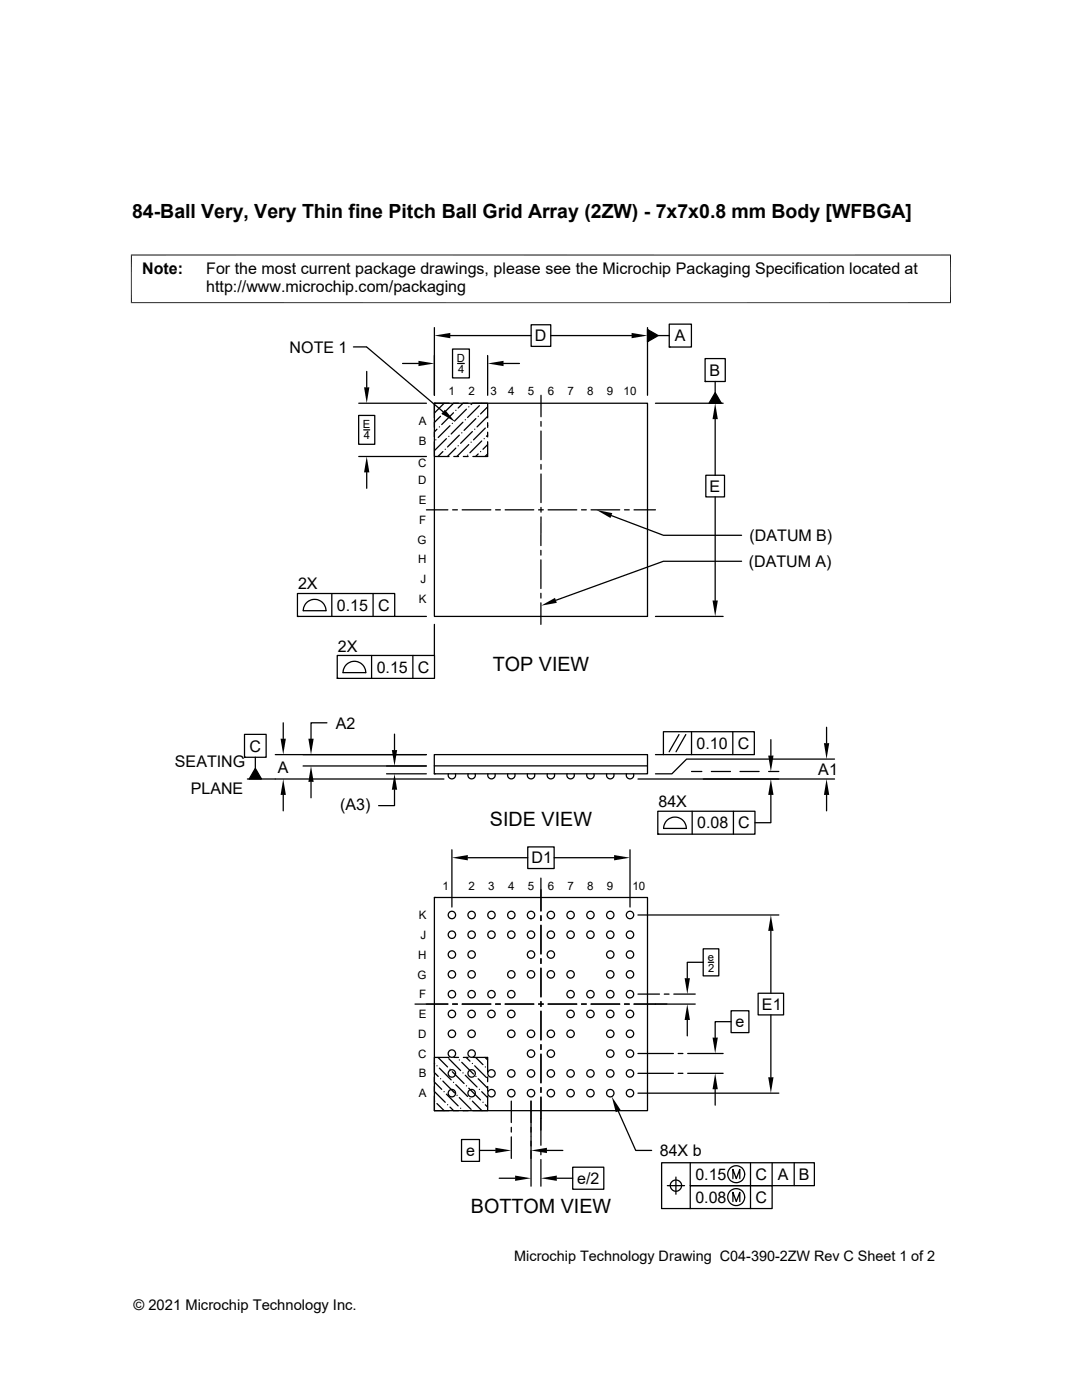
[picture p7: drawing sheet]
<svg xmlns="http://www.w3.org/2000/svg" width="216mm" height="279mm" viewBox="0 0 216 279" stroke-linecap="round" stroke-linejoin="round" font-family="sans-serif">
<g fill="none" stroke="#000" stroke-width=".25">
<path d="M70.5 69.2h2.6M73.2 69.3l15.2 12.9M73.2 74.1v3.2M80.3 72.5h3.2M86.7 65.4v13.5M89.9 67h16.1M90.3 69.7h3.4v5.7h-3.4zM91.3 72.5h1.3M97.3 71v7.9M100.5 72.5h3.2M106 64.8h3.9v4.3h-3.9zM107.9 78.9v4.3"/>
<path d="M109.9 67h16.1M129.2 65.8l2.1 1.2-2.1 1.2zM129.2 65.4v13.5M131.3 67h2.2M133.5 64.7h4.5v4.6h-4.5zM133.5 69.3h.1M140.7 71.6h4v4.5h-4zM140.7 76.1h.1M142.7 78.4l1.2 2.1h-2.4zM142.7 76.1v2.3M71.6 82.9h3.2v5.8h-3.2zM71.6 80.5h13.5"/>
<path d="M71.6 91.1h13.5M72.6 85.8h1.2M73.2 94.3v3.2M86.7 80.5h42.5v42.5h-42.5zM86.7 80.5h.1M86.7 88.2v2.9h2.9M86.7 84.3v1M86.7 86.3v.9M87 87.8h.1M87.2 85.7l-.5 .5M87.7 85.2h.1M87.9 83.1l-1.2 1.2"/>
<path d="M88.4 82.6h.1M88.4 90.1l-1 1M88.6 80.5l-1.9 1.9M88.8 89.7h.1M89.1 87.5l-2.4 2.4M89.6 87.1h.1M89.6 80.5h-2.9v2.9M89.8 85l-2.4 2.3M90.3 84.5h.1M90.5 82.4l-2.4 2.3M90.5 80.5l-1.7 1.6M90.6 80.5h.9"/>
<path d="M90.6 91.1h.9M91 81.9h.1M91 89.4l-1.7 1.7M91.4 89h.1M91.7 86.8l-2.4 2.4M92.1 86.4h.1M92.4 84.3l-2.4 2.3M92.4 80.5l-1 .9M92.5 80.5h.9M92.5 91.1h.9M92.8 83.8h.1M93.1 81.7l-2.4 2.3"/>
<path d="M93.3 90.8h.1M93.5 81.2h.1M93.5 88.7l-2.3 2.4M94 88.2h.1M94.3 86.1l-2.4 2.4M94.3 80.5l-.3 .2M94.4 80.5h2.9v2.9M94.7 85.7h.1M95 83.5l-2.4 2.4M95.4 83.1h.1M95.4 90.6l-.5 .5M95.7 81l-2.4 2.3"/>
<path d="M95.9 90.1h.1M96.1 80.5h.1M96.1 88l-2.3 2.4M96.6 87.5h.1M96.8 85.4l-2.3 2.4M97.3 81.2l-1.4 1.4M97.3 83.1l-2.1 2.1M97.3 85h.1M97.3 86.8l-.2 .3M97.3 88.7l-.9 1M97.3 90.6l-.5 .5M97.3 84.3v1"/>
<path d="M97.3 86.3v.9M97.3 88.2v2.9h-2.9M107.9 84.1v1M107.9 86v5.7M107.9 92.7v.9M107.9 94.6v5.7M130.8 80.5h13.5M140.8 94.8h3.8v4.4h-3.8zM142.7 83.7v11.1M142.7 99.2v20.6M59.4 118.4h19.4v4.6h-19.4zM66.2 118.4v4.6"/>
<path d="M74.4 118.4v4.6M85.1 101.7h4.3M90.3 101.7h1M92.2 101.7h5.7M98.9 101.7h.9M100.8 101.7h5.7M107.5 101.7h.9M107.9 109.8v1M107.9 111.7v5.8M107.9 118.4v1M107.9 101.3v.9M107.9 103.2v5.7"/>
<path d="M109.4 101.7h5.7M116 101.7h1M117.9 101.7h5.8M122 102.9l10.4 3.9h15.6M124.6 101.7h1M126.5 101.7h4.3M148 112h-15.6l-21.5 7.8M59.4 123h.1M61.3 120.2a2.27 2.27 0 0 1 2.4-.4 2.27 2.27 0 0 1 1.3 2.1h-4.5l.2-1zM67.3 130.8h19.4v4.6h-19.4zM67.3 135.4h.1M69.2 132.5a2.27 2.27 0 0 1 2.5-.3 2.27 2.27 0 0 1 1.3 2h-4.5l.2-.9z"/>
<path d="M74.1 130.8v4.6M78.7 123h6.4M82.4 130.8v4.6M86.7 124.6v6.2M107.9 120.3v4.3M130.8 123h13.5M48.8 146.6h4.3v4.5h-4.3zM48.8 151.1h.1M50.9 151.1v2.3M50.9 153.4l1.3 2.1h-2.5zM54.9 150.6h30.2M56.5 144.3v3.1"/>
<path d="M56.5 158.6v3.2M60.5 152.9h24.6M62.1 156v3.2M65.2 144.3h-3.1v3.1M77.1 154.4h8M78.7 157.6v3.2h-3.2M78.7 146.5v3.2M86.7 150.6h42.5v3.8h-42.5zM86.7 154.4h.1M86.7 152.8h42.5M88.6 155.5h-39.2M89.5 154.4a.75 .75 0 0 0 .7 1 .75 .75 0 0 0 .7-1"/>
<path d="M93.4 154.4a.75 .75 0 0 0 .7 1 .75 .75 0 0 0 .7-1M97.4 154.4a.75 .75 0 0 0 .7 1 .75 .75 0 0 0 .7-1M101.3 154.4a.75 .75 0 0 0 .7 1 .75 .75 0 0 0 .7-1M105.3 154.4a.75 .75 0 0 0 .7 1 .75 .75 0 0 0 .7-1M109.2 154.4a.75 .75 0 0 0 .7 1 .75 .75 0 0 0 .7-1M113.2 154.4a.75 .75 0 0 0 .7 1 .75 .75 0 0 0 .7-1M117.1 154.4a.75 .75 0 0 0 .7 1 .75 .75 0 0 0 .7-1M121.1 154.4a.75 .75 0 0 0 .7 1 .75 .75 0 0 0 .7-1M125 154.4a.75 .75 0 0 0 .7 1 .75 .75 0 0 0 .7-1M127.3 155.5h39.2M130.8 150.6h1.6M132.4 146h18.1v4.6h-18.1z"/>
<path d="M135.5 146.6l-2 3.4M136.8 146.6l-1.9 3.4M138 154h2M138 146v4.6M141.9 154h3.9M146.2 146v4.6M147.7 154h3.8M153.4 154h2M153.8 158.6v5.6h-3.2M153.8 147.6v3.2M164.9 145.1v3.2M164.9 158.6v3.2"/>
<path d="M166.5 151.5h-29.5l-2.9 2.9h-3.3M86.7 179.1h42.5v42.6h-42.5zM86.7 179.1h.1M90.2 169.6v11.4M93.3 171.2h12M105.3 169h5.3v4.3h-5.3zM107.9 175.2v6.6M110.6 171.2h11.9M125.7 169.6v11.4M131.3 161.9h19.3v4.6h-19.3zM131.3 166.5h.1M132.4 165.3h4.6"/>
<path d="M132.4 165.3a2.26 2.26 0 0 1 2.3-2.2 2.26 2.26 0 0 1 2.2 2.2M138.1 161.9v4.6M146.3 161.9v4.6M107.9 182.8v.9M107.9 184.7v5.7M107.9 191.3v1M107.9 193.2v5.7M107.9 199.9v1M127.3 182.6h28.1M127.3 198.4h4.3M132.5 198.4h1M134.5 198.4h4.2"/>
<path d="M140.3 189.4h3.1v5.4h-3.1zM140.3 192h-3.2v3.2M141.3 192h1.1M151.3 198.2h5.1v4.3h-5.1zM153.8 185.8v12.4M82.8 200.4h6.6M86.7 218.7v3h2.9M86.7 214.9v1M86.7 216.8v1M86.7 212.2h.1M86.7 214.1l.7 .7M86.7 215.9l1.4 1.5"/>
<path d="M86.7 217.8l2.1 2.2M86.7 219.8h.1M87.2 212.7h.1M87.4 211l1.9 1.9M87.7 213.2l2.3 2.3M87.9 215.3h.1M88.4 215.8l2.3 2.3M88.6 217.9h.1M89.1 218.4l2.3 2.3M89.6 211.3l2.3 2.4M89.6 211h-2.9v3M89.8 213.4h.1"/>
<path d="M90.3 213.9l2.3 2.3M90.3 200.4h1M90.5 216h.1M90.6 211h.9M91 216.5l2.3 2.3M91.2 211v.1M91.2 218.6h.1M91.7 211.5h.1M91.7 219.1l2.3 2.3M92.1 212l2.4 2.4M92.2 200.4h5.7M92.4 214.1h.1"/>
<path d="M92.5 211h.9M92.8 214.6l2.4 2.3M93 211l.8 .8M93.1 216.7h.1M93.5 217.2l2.4 2.3M93.8 219.3h.1M94.3 212.2h.1M94.3 219.8l1.9 1.9M94.4 211h2.9v3M94.7 212.7l2.4 2.4M94.9 211l1.5 1.5M95 214.8h.1"/>
<path d="M95.4 215.3l1.9 1.9M95.7 217.4h.1M96.1 217.9l1.2 1.2M96.4 220h.1M96.8 211l.5 .5M96.8 212.9h.1M97.3 218.7v3h-2.9M97.3 214.9v1M97.3 216.8v1M97.3 213.4h.1M98.9 200.4h.9M100.8 200.4h5.7"/>
<path d="M102 219.8v4.2M106 219.8v7M107.5 200.4h.9M107.9 201.8v5.7M107.9 208.5v.9M107.9 210.4v5.7M107.9 217v1M107.9 218.9v9.7M109.4 200.4h5.7M116 200.4h1M117.9 200.4h5.8M124.6 200.4h1"/>
<path d="M127.3 210.2h7.1M127.3 218.2h28.1M127.3 214.2h7.1M135.3 210.2h1M135.3 214.2h1M137.1 203.6v3.1M137.2 210.2h7.1M137.2 214.2h7.1M138.7 200.4h-12.2M142.7 217.4v3.2M145.9 203.9h-3.2v3.2M145.9 201.7h3.5v4.4h-3.5z"/>
<path d="M153.8 202.5v12.5M86.7 221.6v.1M87.2 220.2l1.4 1.5M89.3 220.5h.1M89.8 220.9l.7 .8M90.6 221.7h.9M91.9 221.2h.1M92.1 227.4h3.6v4.4h-3.6zM92.4 221.6v.1M92.5 221.7h.9M95.7 229.6h3.1M96.8 220.5l.5 .4"/>
<path d="M99.6 235.1h3.2M102 225v.9M102 226.9v4.3M106 226.9v9.8M107.9 229.5v1M107.9 231.4v5.3M109.1 229.6h3.2M111.1 235.1h3.2M114.3 232.9h6.2v4.4h-6.2zM123.4 221.7l3.5 7.9h3.1M133.2 236.6h3.4M134.9 234.9v3.4"/>
<path d="M136 236.6a1.13 1.13 0 0 1-1.6 1 1.13 1.13 0 0 1-.3-1.9 1.13 1.13 0 0 1 1.8 .5l.1 .4M137.7 232.1v4.5h16.4v4.6h-22.1v-9.1h30.5v4.5h-24.8v4.6M146.2 235.2v-1.8l.7 1.8 .7-1.8v1.8M146.2 239.8v-1.8l.7 1.8 .7-1.8v1.8M149.8 232.1v9.1M154.1 232.1v4.5M158.5 232.1v4.5"/>
<circle cx="90.2" cy="190.5" r=".74"/>
<circle cx="90.2" cy="194.5" r=".74"/>
<circle cx="90.2" cy="198.4" r=".74"/>
<circle cx="90.2" cy="182.6" r=".74"/>
<circle cx="90.2" cy="186.5" r=".74"/>
<circle cx="94.1" cy="182.6" r=".74"/>
<circle cx="94.1" cy="194.5" r=".74"/>
<circle cx="94.1" cy="190.5" r=".74"/>
<circle cx="94.1" cy="198.4" r=".74"/>
<circle cx="94.1" cy="186.5" r=".74"/>
<circle cx="98.1" cy="198.4" r=".74"/>
<circle cx="98.1" cy="186.5" r=".74"/>
<circle cx="98.1" cy="182.6" r=".74"/>
<circle cx="102" cy="182.6" r=".74"/>
<circle cx="102" cy="186.5" r=".74"/>
<circle cx="102" cy="198.4" r=".74"/>
<circle cx="102" cy="194.5" r=".74"/>
<circle cx="106" cy="194.5" r=".74"/>
<circle cx="106" cy="186.5" r=".74"/>
<circle cx="106" cy="182.6" r=".74"/>
<circle cx="106" cy="190.5" r=".74"/>
<circle cx="109.9" cy="194.5" r=".74"/>
<circle cx="109.9" cy="182.6" r=".74"/>
<circle cx="109.9" cy="190.5" r=".74"/>
<circle cx="109.9" cy="186.5" r=".74"/>
<circle cx="113.9" cy="198.4" r=".74"/>
<circle cx="113.9" cy="194.5" r=".74"/>
<circle cx="113.9" cy="186.5" r=".74"/>
<circle cx="113.9" cy="182.6" r=".74"/>
<circle cx="117.8" cy="182.6" r=".74"/>
<circle cx="117.8" cy="198.4" r=".74"/>
<circle cx="117.8" cy="186.5" r=".74"/>
<circle cx="121.8" cy="198.4" r=".74"/>
<circle cx="121.8" cy="194.5" r=".74"/>
<circle cx="121.8" cy="186.5" r=".74"/>
<circle cx="121.8" cy="182.6" r=".74"/>
<circle cx="121.8" cy="190.5" r=".74"/>
<circle cx="125.7" cy="194.5" r=".74"/>
<circle cx="125.7" cy="186.5" r=".74"/>
<circle cx="125.7" cy="190.5" r=".74"/>
<circle cx="125.7" cy="182.6" r=".74"/>
<circle cx="125.7" cy="198.4" r=".74"/>
<circle cx="90.2" cy="214.2" r=".74"/>
<circle cx="90.2" cy="206.3" r=".74"/>
<circle cx="90.2" cy="210.3" r=".74"/>
<circle cx="90.2" cy="218.2" r=".74"/>
<circle cx="90.2" cy="202.4" r=".74"/>
<circle cx="94.1" cy="214.2" r=".74"/>
<circle cx="94.1" cy="206.3" r=".74"/>
<circle cx="94.1" cy="202.4" r=".74"/>
<circle cx="94.1" cy="218.2" r=".74"/>
<circle cx="94.1" cy="210.3" r=".74"/>
<circle cx="98.1" cy="214.2" r=".74"/>
<circle cx="98.1" cy="218.2" r=".74"/>
<circle cx="98.1" cy="202.4" r=".74"/>
<circle cx="102" cy="214.2" r=".74"/>
<circle cx="102" cy="218.2" r=".74"/>
<circle cx="102" cy="206.3" r=".74"/>
<circle cx="102" cy="202.4" r=".74"/>
<circle cx="106" cy="214.2" r=".74"/>
<circle cx="106" cy="218.2" r=".74"/>
<circle cx="106" cy="206.3" r=".74"/>
<circle cx="106" cy="210.3" r=".74"/>
<circle cx="109.9" cy="218.2" r=".74"/>
<circle cx="109.9" cy="214.2" r=".74"/>
<circle cx="109.9" cy="210.3" r=".74"/>
<circle cx="109.9" cy="206.3" r=".74"/>
<circle cx="113.9" cy="214.2" r=".74"/>
<circle cx="113.9" cy="218.2" r=".74"/>
<circle cx="113.9" cy="206.3" r=".74"/>
<circle cx="113.9" cy="202.4" r=".74"/>
<circle cx="117.8" cy="214.2" r=".74"/>
<circle cx="117.8" cy="202.4" r=".74"/>
<circle cx="117.8" cy="218.2" r=".74"/>
<circle cx="121.8" cy="214.2" r=".74"/>
<circle cx="121.8" cy="218.2" r=".74"/>
<circle cx="121.8" cy="210.3" r=".74"/>
<circle cx="121.8" cy="206.3" r=".74"/>
<circle cx="121.8" cy="202.4" r=".74"/>
<circle cx="125.7" cy="214.2" r=".74"/>
<circle cx="125.7" cy="218.2" r=".74"/>
<circle cx="125.7" cy="210.3" r=".74"/>
<circle cx="125.7" cy="206.3" r=".74"/>
<circle cx="125.7" cy="202.4" r=".74"/>
<circle cx="146.9" cy="234.3" r="1.69"/>
<circle cx="146.9" cy="238.9" r="1.69"/>
</g>
<g fill="#000">
<path d="M72.6 77.3h1.1l-.5 3.2zM83.5 72l3.2 .5-3.2 .6zM86.7 67l3.2-.6v1.1zM97.3 72.5l3.2-.5v1.1zM126 66.4l3.2 .6-3.2 .5zM129.2 65.8l2.1 1.2-2.1 1.2zM73.2 91.1l.5 3.2h-1.1zM88.8 81.8l2 2.4-2.7-1.6zM142.7 80.5l.5 3.2h-1zM142.7 78.4l1.2 2.1h-2.4zM119 101.8l3.2 .6-.4 1zM142.2 119.8h1l-.5 3.2z"/>
<path d="M108 120.9l2.7-1.6 .4 1zM50.9 153.4l1.3 2.1h-2.5zM56.5 155.5l.5 3.1h-1zM56 147.4h1l-.5 3.2zM62.1 152.9l.5 3.1h-1.1zM61.5 147.4h1.1l-.5 3.2zM78.2 149.7h1l-.5 3.2zM78.7 154.4l.5 3.2h-1zM153.3 150.8h1l-.5 3.2zM153.8 155.5l.5 3.1h-1zM164.9 155.5l.6 3.1h-1.1zM164.4 148.3h1.1l-.6 3.2z"/>
<path d="M90.2 171.2l3.1-.6v1.1zM122.5 170.6l3.2 .6-3.2 .5zM136.6 195.2h1.1l-.6 3.2zM153.8 182.6l.5 3.2h-1zM137.1 200.4l.6 3.2h-1.1zM142.7 214.2l.5 3.2h-1zM142.2 207.1h1l-.5 3.1zM153.3 215h1l-.5 3.2zM98.8 229.1l3.2 .5-3.2 .5zM102.8 234.6l3.2 .5-3.2 .6zM106 229.6l3.1-.5v1zM107.9 235.1l3.2-.5v1.1z"/>
<path d="M122.1 218.8l1.7 2.7-.9 .5z"/>
</g>
<path d="M26.1 50.9h163.7M26.2 50.8v9.7M189.7 50.8v9.7M26.1 60.4h163.7" fill="none" stroke="#000" stroke-width=".2"/>
<g font-size="3.9">
<text x="26.4" y="43.5">84-Ball Very, Very Thin fine Pitch Ball Grid Array (2ZW) - 7x7x0.8 mm Body [WFBGA]</text>
<text x="98.3" y="133.9">TOP VIEW</text>
<text x="97.8" y="164.8">SIDE VIEW</text>
<text x="93.9" y="242.1">BOTTOM VIEW</text>
</g>
<g font-size="3.2">
<text x="28.4" y="54.7">Note:</text>
<text x="41.1" y="58.3">http://www.microchip.com/packaging</text>
<text x="41.1" y="54.7">For the most current package drawings, please see the Microchip Packaging Specification located at</text>
<text x="57.8" y="70.4">NOTE 1</text>
<text x="106.7" y="68.1">D</text>
<text x="134.7" y="68.1">A</text>
<text x="141.6" y="75">B</text>
<text x="141.6" y="98.1">E</text>
<text x="149.6" y="108">(DATUM B)</text>
<text x="149.4" y="113.1">(DATUM A)</text>
<text x="59.5" y="117.6">2X</text>
<text x="67.2" y="121.9">0.15</text>
<text x="75.4" y="121.9">C</text>
<text x="67.4" y="130">2X</text>
<text x="75.2" y="134.2">0.15</text>
<text x="83.4" y="134.2">C</text>
<text x="49.8" y="150">C</text>
<text x="67" y="145.4">A2</text>
<text x="139" y="149.5">0.10</text>
<text x="147.2" y="149.5">C</text>
<text x="34.9" y="153">SEATING</text>
<text x="55.4" y="154.2">A</text>
<text x="163.3" y="154.6">A1</text>
<text x="38.1" y="158.5">PLANE</text>
<text x="67.9" y="161.6">(A3)</text>
<text x="131.4" y="161.1">84X</text>
<text x="139.1" y="165.3">0.08</text>
<text x="147.3" y="165.3">C</text>
<text x="106.1" y="172.3">D1</text>
<text x="152" y="201.5">E1</text>
<text x="146.8" y="205">e</text>
<text x="93" y="230.7">e</text>
<text x="131.7" y="230.7">84X b</text>
<text x="115.2" y="236.3">e/2</text>
<text x="138.7" y="235.5">0.15</text>
<text x="150.7" y="235.5">C</text>
<text x="155.2" y="235.5">A</text>
<text x="159.4" y="235.5">B</text>
<text x="138.7" y="240.1">0.08</text>
<text x="150.7" y="240.1">C</text>
</g>
<g font-size="2.9">
<text x="102.6" y="251.7">Microchip Technology Drawing C04-390-2ZW Rev C Sheet 1 of 2</text>
<text x="26.6" y="261.3">© 2021 Microchip Technology Inc.</text>
</g>
<g font-size="2.3">
<text x="89.5" y="78.9">1</text>
<text x="93.5" y="78.9">2</text>
<text x="97.9" y="78.9">3</text>
<text x="101.4" y="78.9">4</text>
<text x="105.3" y="78.9">5</text>
<text x="109.3" y="78.9">6</text>
<text x="113.2" y="78.9">7</text>
<text x="117.2" y="78.9">8</text>
<text x="121.1" y="78.9">9</text>
<text x="124.4" y="78.9">10</text>
<text x="83.5" y="84.8">A</text>
<text x="83.5" y="88.8">B</text>
<text x="83.4" y="93.2">C</text>
<text x="83.4" y="96.6">D</text>
<text x="83.5" y="100.6">E</text>
<text x="83.7" y="104.5">F</text>
<text x="83.3" y="108.5">G</text>
<text x="83.4" y="112.4">H</text>
<text x="83.9" y="116.4">J</text>
<text x="83.5" y="120.4">K</text>
<text x="88.3" y="177.5">1</text>
<text x="93.5" y="177.5">2</text>
<text x="97.4" y="177.5">3</text>
<text x="101.4" y="177.5">4</text>
<text x="105.3" y="177.5">5</text>
<text x="109.3" y="177.5">6</text>
<text x="113.2" y="177.5">7</text>
<text x="117.2" y="177.5">8</text>
<text x="121.1" y="177.5">9</text>
<text x="126.2" y="177.5">10</text>
<text x="83.5" y="183.4">K</text>
<text x="83.4" y="191.3">H</text>
<text x="83.9" y="187.4">J</text>
<text x="83.3" y="195.3">G</text>
<text x="83.5" y="203.2">E</text>
<text x="83.7" y="199.2">F</text>
<text x="83.4" y="207.1">D</text>
<text x="83.4" y="211.1">C</text>
<text x="83.5" y="215">B</text>
<text x="83.5" y="219">A</text>
</g>
<g font-size="2.2">
<text x="91.1" y="72.3">D</text>
<text x="91.4" y="74.4">4</text>
<text x="72.4" y="85.5">E</text>
<text x="72.6" y="87.7">4</text>
<text x="141.3" y="191.8">e</text>
<text x="141.3" y="193.9">2</text>
</g>
</svg>
